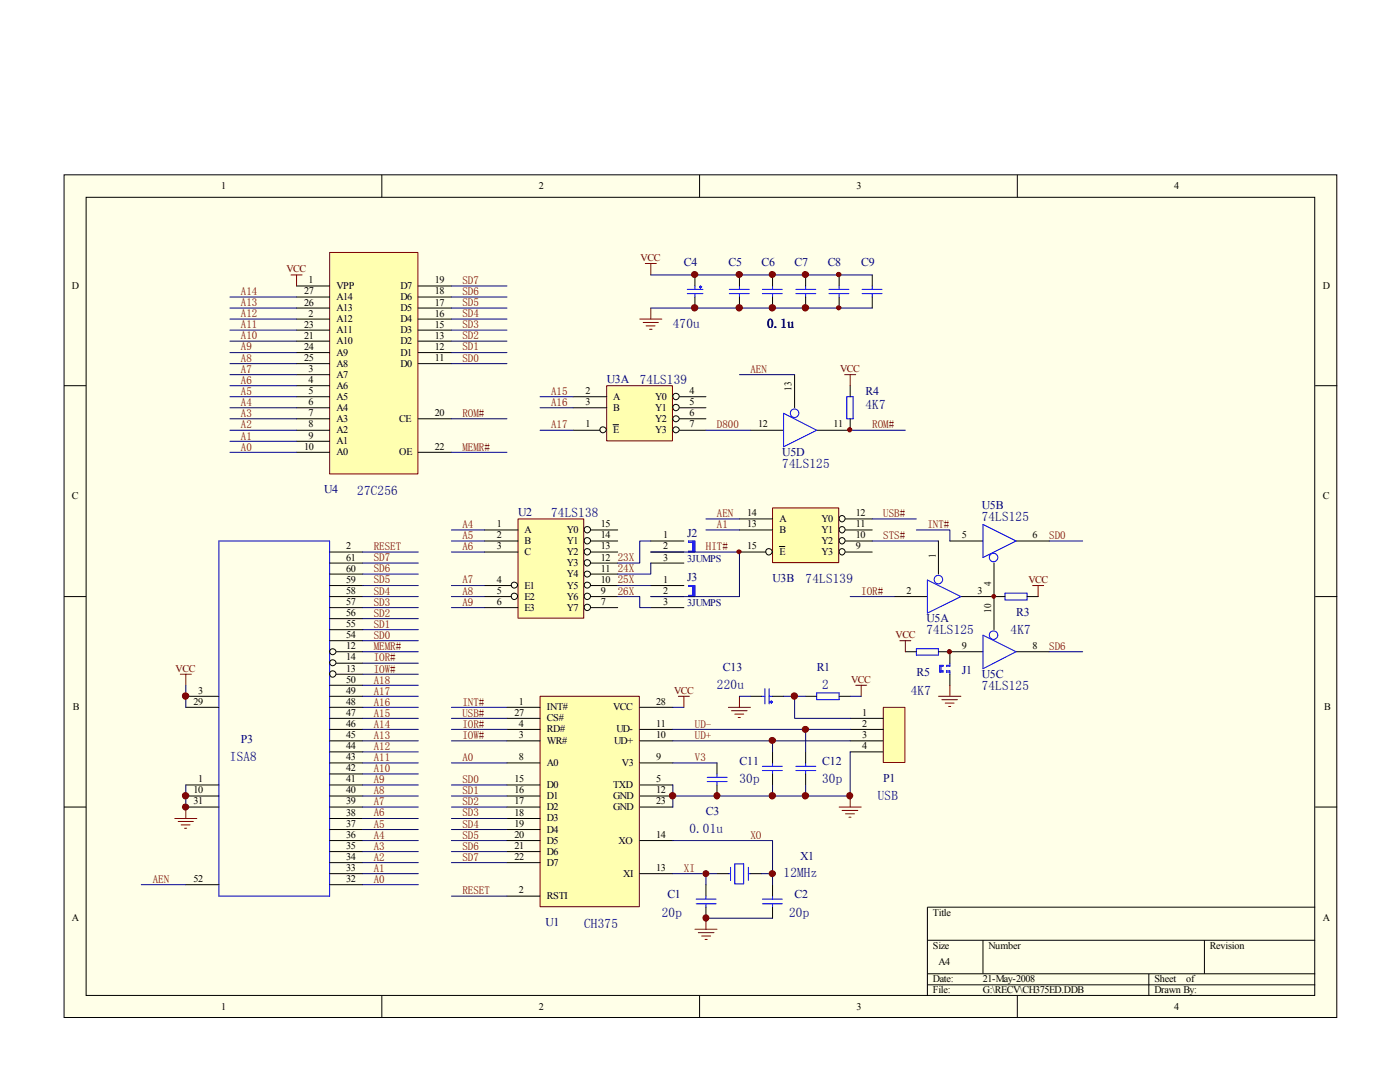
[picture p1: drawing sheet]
<svg xmlns="http://www.w3.org/2000/svg" width="279mm" height="216mm" viewBox="0 0 279 216" stroke-linecap="round" stroke-linejoin="round" font-family="sans-serif">
<path d="M12.8 34.9h254v168.1h-254z" fill="#ffffe8"/>
<g fill="none" stroke="#000" stroke-width=".2">
<path d="M12.8 34.9h254v168.1h-254zM17.2 39.4h245.2v159.2h-245.2zM76.2 34.9v4.5M139.6 34.9v4.5M203 34.9v4.5M12.8 77h4.4M262.5 77h4.4M12.8 119h4.4M262.5 119h4.4M180.7 130h2.2M187.3 130h2.3v2.3M189.6 134.5v2.2"/>
<path d="M154.2 150v2.2M154.2 154.4v2.2M160.8 150v2.2M160.8 154.4v2.2M12.8 161h4.4M262.5 161h4.4M76.2 198.7v4.4M139.6 198.7v4.4M185.1 187.6h77.4M185.1 194.3h77.4M185.1 196.5h77.4M196.2 187.6v6.7"/>
<path d="M203 198.7v4.4M229.3 194.3v4.4M240.4 187.6v6.7M262.5 181h-77.4v17.7"/>
</g>
<g fill="none" stroke="#00f" stroke-width=".2">
<path d="M182.9 129.5h4.4v1.2h-4.4zM187.5 132.9h.7v-.1h-.7v1.3h.7v-.2h-.7M187.8 132.8v1.3M189.6 132.3v.6h-.7v-.1h.7M189.6 134.1h-.7v-.2h.7v.6M152.1 153.8h4M152.1 152.9h4M154.2 152.2v.7M154.2 153.8v.6M158.8 153.8h4M158.8 152.9h4M160.8 152.2v.7"/>
<path d="M160.8 153.8v.6"/>
</g>
<path d="M36 134.5h2.2M37.1 134.5v2.2M34.9 163.3h4.4M35.6 163.9h3M36.2 164.6h1.7M36.8 165.3h.5M37.1 161v2.3" fill="none" stroke="#800000" stroke-width=".2"/>
<path d="M65.9 50.5h17.5v44.1h-17.5z" fill="#ffffb0"/>
<path d="M65.8 50.4h17.6v44.2h-17.6zM135.4 138.9h2.2M136.5 138.9v2.2M169.7 158.8v2.2M167.5 161h4.4M168.1 161.7h3.1M168.7 162.4h1.8M169.4 163.1h.4" fill="none" stroke="#800000" stroke-width=".2"/>
<g fill="none" stroke="#000" stroke-width=".2">
<path d="M59.2 59.3h6.6M59.2 57.1h6.6M83.5 59.3h6.6M83.5 57.1h6.6M59.2 79.2h6.6M59.2 77h6.6M59.2 74.8h6.6M59.2 72.6h6.6M59.2 70.4h6.6M59.2 68.1h6.6M59.2 65.9h6.6M59.2 63.7h6.6"/>
<path d="M59.2 61.5h6.6M83.5 72.6h6.6M83.5 70.4h6.6M83.5 68.1h6.6M83.5 65.9h6.6M83.5 63.7h6.6M83.5 61.5h6.6M59.2 90.3h6.6M59.2 88.1h6.6M59.2 85.9h6.6M59.2 83.6h6.6M59.2 81.4h6.6"/>
<path d="M83.5 90.3h6.6M83.5 83.6h6.6"/>
</g>
<path d="M176.4 141.2h4.2v10.9h-4.2z" fill="#ffffb0"/>
<path d="M176.3 141.1h4.3v11h-4.3zM138.7 185.4h4.4M139.4 186.1h3.1M140 186.8h1.8M140.7 187.5h.4M140.9 183.2v2.2" fill="none" stroke="#800000" stroke-width=".2"/>
<path d="M143.1 152.2v2.2M143.1 156.6v2.2M169.7 143.3h6.6M169.7 145.5h6.6M169.7 147.8h6.6M169.7 150h6.6M140.9 176.5v2.3M143.1 174.3h2.3M149.8 174.3h2.2M154.2 176.5v2.3M140.9 181v2.2M154.2 181v2.2" fill="none" stroke="#000" stroke-width=".2"/>
<g fill="none" stroke="#00f" stroke-width=".2">
<path d="M141.1 156h4M141.1 155.1h4M143.1 154.4v.7M143.1 156v.6M138.9 179.4h4M140.9 178.8v.6M145.4 174.3h.4M145.8 173.1v2.6M146.6 172.4h1.8v4h-1.8zM149.4 173.1v2.6M149.4 174.3h.4M152.1 179.4h4"/>
<path d="M154.2 178.8v.6M138.9 180.3h4M140.9 180.3v.7M152.1 180.3h4M154.2 180.3v.7"/>
</g>
<path d="M107.9 139h19.7v41.9h-19.7z" fill="#ffffb0"/>
<g fill="none" stroke="#800000" stroke-width=".2">
<path d="M58.1 54.9h2.2M59.2 54.9v2.2M128.8 52.6h2.2M129.9 52.6v2.3M127.7 63.7h4.4M128.4 64.3h3M128.9 65h1.8M129.6 65.7h.5M129.9 61.5v2.2M107.8 138.9h19.8v42h-19.8zM147.6 138.9v2.2M170.8 136.7h2.2"/>
<path d="M171.9 136.7v2.2M145.4 141.1h4.4M146 141.8h3.1M146.6 142.5h1.8M147.3 143.2h.4"/>
</g>
<g fill="none" stroke="#000" stroke-width=".2">
<path d="M138.7 54.9v2.2M138.7 59.3v2.2M147.6 54.9v2.2M147.6 59.3v2.2M154.2 54.9v2.2M154.2 59.3v2.2M160.8 54.9v2.2M160.8 59.3v2.2M167.5 54.9v2.2M167.5 59.3v2.2M65.8 110.2h6.6M65.8 119h6.6"/>
<path d="M65.8 116.8h6.6M65.8 114.6h6.6M65.8 112.4h6.6M37.1 138.9h6.6M65.8 138.9h6.6M65.8 136.7h6.6M65.8 127.8h6.6M65.8 125.6h6.6M65.8 123.4h6.6M65.8 121.2h6.6M67.1 130h5.3M67.1 134.5h5.3"/>
<path d="M67.1 132.3h5.3M149.8 138.9h2.2M154.2 138.9h2.2M160.8 138.9h2.2M167.5 138.9h2.2M37.1 141.1h6.6M37.1 158.8h6.6M37.1 156.6h6.6M65.8 141.1h6.6M65.8 147.8h6.6M65.8 145.5h6.6M65.8 152.2h6.6"/>
<path d="M65.8 158.8h6.6M65.8 156.6h6.6M65.8 143.3h6.6M65.8 154.4h6.6M65.8 150h6.6M101.2 141.1h6.6M101.2 147.8h6.6M101.2 145.5h6.6M101.2 152.2h6.6M101.2 158.8h6.6M101.2 156.6h6.6M101.2 143.3h6.6"/>
<path d="M127.7 141.1h6.6M127.7 147.8h6.6M127.7 145.5h6.6M127.7 152.2h6.6M127.7 158.8h6.6M127.7 156.6h6.6M37.1 161h6.6M37.1 176.5h6.6M65.8 161h6.6M65.8 169.9h6.6M65.8 167.7h6.6M65.8 174.3h6.6"/>
<path d="M65.8 172.1h6.6M65.8 165.5h6.6M65.8 163.3h6.6M65.8 176.5h6.6M101.2 178.8h6.6M101.2 161h6.6M101.2 169.9h6.6M101.2 167.7h6.6M101.2 172.1h6.6M101.2 165.5h6.6M101.2 163.3h6.6M127.7 161h6.6"/>
<path d="M127.7 167.7h6.6M127.7 174.3h6.6"/>
<circle cx="66.4" cy="134.5" r=".64"/>
<circle cx="66.4" cy="132.2" r=".62"/>
<circle cx="66.4" cy="130" r=".62"/>
</g>
<g fill="none" stroke="#00f" stroke-width=".2">
<path d="M137.2 58.6h3.1M137.2 57.7h3.1M138.7 57.1v.6M138.7 58.6v.7M139.6 57.2l.2 .3 .2-.3M139.6 57.2h.4M139.8 57.1l-.2 .1M139.8 57.1l.2 .1M139.8 57.1v.6M145.5 58.6h4M145.5 57.7h4M147.6 57.1v.6"/>
<path d="M147.6 58.6v.7M152.1 58.6h4M152.1 57.7h4M154.2 57.1v.6M154.2 58.6v.7M158.8 58.6h4M158.8 57.7h4M160.8 57.1v.6M160.8 58.6v.7M165.4 58.6h4M165.4 57.7h4M167.5 57.1v.6"/>
<path d="M167.5 58.6v.7M43.7 107.9h22.1v70.9h-22.1zM152 138.9h.7M152.7 137.4v3.1M153.5 138.9h.7M153.5 137.4v3.1M153.9 139.9l-.1 .1 .1 .3M153.9 139.9l.3 .1M153.9 139.9v.4M163 138.3h4.5v1.3h-4.5zM153.5 140h.7M154.2 140l-.3 .3"/>
</g>
<g fill="none" stroke="#000080" stroke-width=".2">
<path d="M45.9 59.3h13.3M90.1 57.1h11.1M90.1 59.3h11.1M129.9 54.9h37.6M45.9 61.5h13.3M45.9 72.6h13.3M45.9 70.4h13.3M45.9 63.7h13.3M45.9 65.9h13.3M45.9 68.1h13.3M45.9 79.2h13.3M45.9 77h13.3"/>
<path d="M45.9 74.8h13.3M90.1 61.5h11.1M90.1 72.6h11.1M90.1 70.4h11.1M90.1 63.7h11.1M90.1 65.9h11.1M90.1 68.1h11.1M129.9 61.5h37.6M45.9 83.6h13.3M45.9 90.3h13.3M45.9 88.1h13.3M45.9 85.9h13.3"/>
<path d="M45.9 81.4h13.3M90.1 83.6h11.1M90.1 90.3h11.1M72.4 112.4h11.1M72.4 119h11.1M72.4 116.8h11.1M72.4 114.6h11.1M72.4 110.2h11.1M37.1 136.7v4.4M72.4 127.8h11.1M72.4 125.6h11.1M72.4 121.2h11.1"/>
<path d="M72.4 123.4h11.1M72.4 138.9h11.1M72.4 136.7h11.1M72.4 132.3h11.1M72.4 134.5h11.1M72.4 130h11.1M147.6 138.9h2.2M156.4 138.9h4.4M158.6 138.9v4.4h11.1M169.7 138.9h2.2M37.1 156.6v4.4M72.4 147.8h11.1"/>
<path d="M72.4 145.5h11.1M72.4 143.3h11.1M72.4 158.8h11.1M72.4 156.6h11.1M72.4 154.4h11.1M72.4 152.2h11.1M72.4 150h11.1M72.4 141.1h11.1M90.1 147.8h11.1M90.1 145.5h11.1M90.1 143.3h11.1M90.1 158.8h11.1"/>
<path d="M90.1 156.6h11.1M90.1 152.2h11.1M90.1 141.1h11.1M134.3 147.8h35.4M134.3 145.5h35.4M134.3 156.6v4.4M134.3 152.2h8.8M134.3 141.1h2.2M154.2 147.8v2.2M154.2 156.6v2.2M160.8 145.5v4.5M160.8 156.6v2.2"/>
<path d="M169.7 150v8.8h-35.4M28.2 176.5h8.9M72.4 176.5h11.1M72.4 174.3h11.1M72.4 167.7h11.1M72.4 165.5h11.1M72.4 163.3h11.1M72.4 161h11.1M72.4 172.1h11.1M72.4 169.9h11.1M90.1 167.7h11.1M90.1 165.5h11.1"/>
<path d="M90.1 163.3h11.1M90.1 161h11.1M90.1 169.9h11.1M90.1 178.8h11.1M134.3 167.7h19.9v8.8M134.3 174.3h8.8M140.9 174.3v2.2M152 174.3h2.2M140.9 183.2h13.3"/>
</g>
<g fill="#800000" stroke="#800000" stroke-width=".2">
<circle cx="158.5" cy="138.9" r=".64"/>
<circle cx="169.6" cy="158.8" r=".61"/>
<circle cx="140.9" cy="183.2" r=".61"/>
<circle cx="154.2" cy="174.3" r=".62"/>
<circle cx="140.9" cy="174.3" r=".59"/>
<circle cx="138.6" cy="61.4" r=".64"/>
<circle cx="147.5" cy="61.4" r=".64"/>
<circle cx="154.1" cy="61.4" r=".64"/>
<circle cx="160.7" cy="61.4" r=".64"/>
<circle cx="160.8" cy="54.8" r=".62"/>
<circle cx="154.2" cy="54.8" r=".62"/>
<circle cx="147.5" cy="54.8" r=".62"/>
<circle cx="138.7" cy="54.8" r=".62"/>
<circle cx="37" cy="138.9" r=".64"/>
<circle cx="37" cy="158.8" r=".64"/>
<circle cx="37.1" cy="161" r=".62"/>
<circle cx="143.1" cy="158.8" r=".61"/>
<circle cx="134.2" cy="158.8" r=".64"/>
<circle cx="154.1" cy="158.8" r=".64"/>
<circle cx="160.7" cy="158.8" r=".64"/>
<circle cx="160.8" cy="145.5" r=".62"/>
<circle cx="154.2" cy="147.7" r=".62"/>
</g>
<path d="M103.5 103.6h13v19.8h-13z" fill="#ffffb0"/>
<path d="M103.4 103.5h13.1v19.9h-13.1z" fill="none" stroke="#800000" stroke-width=".2"/>
<g fill="none" stroke="#000" stroke-width=".2">
<path d="M96.7 105.7h6.7M96.7 107.9h6.7M96.7 110.2h6.7M96.7 116.8h5.3M96.7 119h5.3M117.9 105.7h5.4M117.9 107.9h5.4M117.9 110.2h5.4M117.9 116.8h5.4M117.9 119h5.4M117.9 112.4h5.4M117.9 114.6h5.4"/>
<path d="M96.7 121.2h6.7M117.9 121.2h5.4"/>
<circle cx="102.7" cy="119" r=".64"/>
<circle cx="102.7" cy="116.8" r=".62"/>
<circle cx="117.2" cy="107.9" r=".64"/>
<circle cx="117.2" cy="119" r=".64"/>
<circle cx="117.2" cy="112.3" r=".64"/>
<circle cx="117.2" cy="105.7" r=".64"/>
<circle cx="117.2" cy="110.1" r=".64"/>
<circle cx="117.2" cy="116.8" r=".62"/>
<circle cx="117.2" cy="114.6" r=".62"/>
<circle cx="117.2" cy="121.2" r=".64"/>
</g>
<path d="M121.2 77h13v11h-13z" fill="#ffffb0"/>
<path d="M121.1 77h13.1v11h-13.1z" fill="none" stroke="#800000" stroke-width=".2"/>
<g fill="none" stroke="#000" stroke-width=".2">
<path d="M114.4 79.2h6.7M135.6 79.2h5.3M114.4 81.4h6.7M114.4 85.9h5.3M122.3 84.8h1.1M135.6 81.4h5.3M135.6 85.9h5.3M135.6 83.6h5.3"/>
<circle cx="134.9" cy="79.1" r=".64"/>
<circle cx="120.4" cy="85.8" r=".62"/>
<circle cx="134.9" cy="81.3" r=".64"/>
<circle cx="134.9" cy="85.8" r=".62"/>
<circle cx="134.9" cy="83.6" r=".62"/>
</g>
<path d="M154.3 101.4h13.1v10.9h-13.1z" fill="#ffffb0"/>
<path d="M168.6 74.8h2.2M169.7 74.8v2.2M154.2 101.3h13.2v11h-13.2zM206.1 116.8h2.2M207.2 116.8v2.2M179.6 127.8h2.2M180.7 127.8v2.2M187.3 138.9h4.5M188 139.6h3.1M189.6 136.7v2.2M188.6 140.3h1.8M189.3 141h.4" fill="none" stroke="#800000" stroke-width=".2"/>
<g fill="none" stroke="#000" stroke-width=".2">
<path d="M174.1 54.9v2.2M174.1 59.3v2.2M158.6 74.8v6.6M169.7 77v2.2M149.8 85.9h6.6M169.7 83.6v2.3h-6.7M129.9 110.2h6.6M129.9 107.9h6.6M129.9 119h6.6M129.9 112.4h6.6M129.9 116.8h6.6M147.6 103.5h6.6"/>
<path d="M147.6 105.7h6.6M147.6 110.2h5.2M155.5 109.1h1.1M168.7 103.5h5.4M168.7 105.7h5.4M168.7 110.2h5.4M168.7 107.9h5.4M178.5 119h6.6M187.3 107.9v6.7M189.6 107.9h6.6M191.8 119h8.8M198.4 112.4v13.2"/>
<path d="M202.8 107.9h6.6M205 119h2.2M129.9 121.2h6.6M189.6 130h6.6M202.8 130h6.6"/>
<circle cx="153.5" cy="110.1" r=".64"/>
<circle cx="168" cy="107.9" r=".61"/>
<circle cx="168" cy="105.7" r=".61"/>
<circle cx="168" cy="110.1" r=".61"/>
<circle cx="168" cy="103.5" r=".61"/>
</g>
<g fill="none" stroke="#00f" stroke-width=".2">
<path d="M172 58.6h4M172 57.7h4M174.1 57.1v.6M174.1 58.6v.7M169 79.2h1.3v4.4h-1.3zM156.4 82.5l6.6 3.4-6.6 3.3zM138.3 107.9v2.3M138.3 116.8v2.2M138.3 109.7h.4M138.3 109.5h.4M138.3 109.3h.4M138.3 109.1h.4"/>
<path d="M138.3 108.8h.4M138.3 108.6h.4M138.3 108.4h.4M138.3 118.6h.4M138.3 118.4h.4M138.3 118.1h.4M138.3 117.9h.4M138.3 117.7h.4M138.3 117.4h.4M138.3 117.3h.4M138.5 107.9v2.3M138.5 116.8v2.2"/>
<path d="M138.7 108.2h-1.3v-.3h1.3v2.3h-1.3v-.2h1.3M138.7 117h-1.3v-.2h1.3v2.2h-1.3v-.2h1.3M185.1 115.7l6.7 3.3-6.7 3.3zM196.2 104.6l6.6 3.3-6.6 3.4zM200.6 118.4h4.4v1.3h-4.4zM196.2 126.7l6.6 3.3-6.6 3.4z"/>
<circle cx="158.6" cy="82.5" r=".85"/>
<circle cx="187.3" cy="115.6" r=".85"/>
<circle cx="198.3" cy="111.2" r=".85"/>
<circle cx="198.3" cy="126.7" r=".85"/>
</g>
<g fill="none" stroke="#000080" stroke-width=".2">
<path d="M167.5 54.9h6.6M107.8 79.2h6.6M147.6 74.8h11M167.5 61.5h6.6M107.8 81.4h6.6M107.8 85.9h6.6M140.9 85.9h8.9M169.7 85.9h11M90.1 105.7h6.6M90.1 107.9h6.6M90.1 110.2h6.6M90.1 116.8h6.6"/>
<path d="M90.1 119h6.6M123.3 119h4.4v2.2h2.2M123.3 116.8h6.6M129.9 112.4v2.2h-6.6M129.9 107.9h-2.2v4.5h-4.4M129.9 110.2h17.7v8.8h-17.7M140.9 105.7h6.7M140.9 103.5h6.7M169.7 119h8.8M174.1 107.9h13.2M174.1 103.5h8.8M182.9 105.7h6.7v2.2"/>
<path d="M209.4 107.9h6.7M90.1 121.2h6.6M209.4 130h6.7M90.1 172.1h11.1"/>
</g>
<g fill="#800000" stroke="#800000" stroke-width=".2">
<circle cx="169.6" cy="158.8" r=".42"/>
<circle cx="189.5" cy="130" r=".42"/>
<circle cx="169.6" cy="85.8" r=".42"/>
<circle cx="198.3" cy="119" r=".38"/>
<circle cx="147.5" cy="110.1" r=".4"/>
<circle cx="167.4" cy="54.8" r=".42"/>
<circle cx="167.4" cy="61.4" r=".4"/>
</g>
<g font-size="2.6" fill="#000080">
<text x="134.3" y="65.5">470u</text>
<text x="153.1" y="65.5">0.1u</text>
<text x="127.7" y="76.6">74LS139</text>
<text x="172.7" y="81.7">4K7</text>
<text x="156.1" y="93.4">74LS125</text>
<text x="71.3" y="98.7">27C256</text>
<text x="110" y="103.1">74LS138</text>
<text x="195.9" y="104.1">74LS125</text>
<text x="160.8" y="116.4">74LS139</text>
<text x="184.9" y="126.6">74LS125</text>
<text x="201.7" y="126.4">4K7</text>
<text x="143.1" y="137.5">220u</text>
<text x="164.1" y="137.5">2</text>
<text x="195.9" y="137.7">74LS125</text>
<text x="181.8" y="138.6">4K7</text>
<text x="45.9" y="151.9">ISA8</text>
<text x="147.6" y="156.3">30p</text>
<text x="164.1" y="156.3">30p</text>
<text x="175.2" y="159.6">USB</text>
<text x="137.6" y="166.2">0.01u</text>
<text x="156.4" y="175.1">12MHz</text>
<text x="116.6" y="185.1">CH375</text>
<text x="132.1" y="182.9">20p</text>
<text x="157.5" y="182.9">20p</text>
</g>
<g font-size="2.4" fill="#000080">
<text x="136.5" y="53.1">C4</text>
<text x="145.4" y="53.1">C5</text>
<text x="152" y="53.1">C6</text>
<text x="158.6" y="53.1">C7</text>
<text x="165.2" y="53.1">C8</text>
<text x="171.9" y="53.1">C9</text>
<text x="121.1" y="76.4">U3A</text>
<text x="172.7" y="78.7">R4</text>
<text x="156.1" y="90.9">U5D</text>
<text x="64.7" y="98.5">U4</text>
<text x="195.9" y="101.6">U5B</text>
<text x="103.4" y="102.9">U2</text>
<text x="137.2" y="107.1">J2</text>
<text x="137.2" y="116">J3</text>
<text x="154.2" y="116.2">U3B</text>
<text x="184.9" y="124.1">U5A</text>
<text x="202.8" y="122.9">R3</text>
<text x="144.3" y="133.9">C13</text>
<text x="163" y="133.9">R1</text>
<text x="182.9" y="135">R5</text>
<text x="191.9" y="134.5">J1</text>
<text x="195.9" y="135.2">U5C</text>
<text x="48.1" y="148.3">P3</text>
<text x="147.6" y="152.7">C11</text>
<text x="164.1" y="152.7">C12</text>
<text x="176.3" y="156">P1</text>
<text x="140.9" y="162.6">C3</text>
<text x="159.7" y="171.5">X1</text>
<text x="133.2" y="179.2">C1</text>
<text x="158.6" y="179.2">C2</text>
<text x="108.9" y="184.8">U1</text>
</g>
<g font-size="2.2" fill="#800000">
<text x="48.1" y="58.9">A14</text>
<text x="92.3" y="56.7">SD7</text>
<text x="92.3" y="58.9">SD6</text>
<text x="48.1" y="65.5">A11</text>
<text x="48.1" y="63.3">A12</text>
<text x="48.1" y="61.1">A13</text>
<text x="92.3" y="61.1">SD5</text>
<text x="92.3" y="63.3">SD4</text>
<text x="92.3" y="65.5">SD3</text>
<text x="48.1" y="69.9">A9</text>
<text x="48.1" y="67.7">A10</text>
<text x="92.3" y="67.7">SD2</text>
<text x="92.3" y="69.9">SD1</text>
<text x="48.1" y="76.6">A6</text>
<text x="48.1" y="74.4">A7</text>
<text x="48.1" y="72.2">A8</text>
<text x="92.3" y="72.2">SD0</text>
<text x="149.8" y="74.4">AEN</text>
<text x="48.1" y="83.2">A3</text>
<text x="48.1" y="81">A4</text>
<text x="48.1" y="78.8">A5</text>
<text x="92.3" y="83.2">ROM#</text>
<text x="110" y="81">A16</text>
<text x="110" y="78.8">A15</text>
<text x="48.1" y="89.9">A0</text>
<text x="48.1" y="87.7">A1</text>
<text x="48.1" y="85.4">A2</text>
<text x="92.3" y="89.9">MEMR#</text>
<text x="110" y="85.4">A17</text>
<text x="143.1" y="85.4">D800</text>
<text x="174.1" y="85.4">ROM#</text>
<text x="92.3" y="105.4">A4</text>
<text x="92.3" y="107.6">A5</text>
<text x="143.1" y="105.4">A1</text>
<text x="143.1" y="103.2">AEN</text>
<text x="176.3" y="103.2">USB#</text>
<text x="176.3" y="107.6">STS#</text>
<text x="185.1" y="105.4">INT#</text>
<text x="209.4" y="107.6">SD0</text>
<text x="74.6" y="112">SD7</text>
<text x="74.6" y="109.8">RESET</text>
<text x="92.3" y="109.8">A6</text>
<text x="123.3" y="112">23X</text>
<text x="140.9" y="109.8">HIT#</text>
<text x="74.6" y="118.7">SD4</text>
<text x="74.6" y="116.4">SD5</text>
<text x="74.6" y="114.2">SD6</text>
<text x="92.3" y="116.4">A7</text>
<text x="92.3" y="118.7">A8</text>
<text x="123.3" y="114.2">24X</text>
<text x="123.3" y="116.4">25X</text>
<text x="123.3" y="118.7">26X</text>
<text x="171.9" y="118.7">IOR#</text>
<text x="74.6" y="125.3">SD1</text>
<text x="74.6" y="123.1">SD2</text>
<text x="74.6" y="120.9">SD3</text>
<text x="92.3" y="120.9">A9</text>
<text x="74.6" y="127.5">SD0</text>
<text x="74.6" y="129.7">MEMR#</text>
<text x="74.6" y="131.9">IOR#</text>
<text x="209.4" y="129.7">SD6</text>
<text x="74.6" y="136.4">A18</text>
<text x="74.6" y="134.2">IOW#</text>
<text x="74.6" y="143">A15</text>
<text x="74.6" y="140.8">A16</text>
<text x="74.6" y="138.6">A17</text>
<text x="92.3" y="140.8">INT#</text>
<text x="92.3" y="143">USB#</text>
<text x="74.6" y="149.7">A12</text>
<text x="74.6" y="147.4">A13</text>
<text x="74.6" y="145.2">A14</text>
<text x="92.3" y="145.2">IOR#</text>
<text x="92.3" y="147.4">IOW#</text>
<text x="138.7" y="147.4">UD+</text>
<text x="138.7" y="145.2">UD-</text>
<text x="74.6" y="154.1">A10</text>
<text x="74.6" y="151.9">A11</text>
<text x="92.3" y="151.9">A0</text>
<text x="138.7" y="151.9">V3</text>
<text x="74.6" y="160.7">A7</text>
<text x="74.6" y="158.5">A8</text>
<text x="74.6" y="156.3">A9</text>
<text x="92.3" y="156.3">SD0</text>
<text x="92.3" y="158.5">SD1</text>
<text x="92.3" y="160.7">SD2</text>
<text x="74.6" y="167.4">A4</text>
<text x="74.6" y="165.2">A5</text>
<text x="74.6" y="162.9">A6</text>
<text x="92.3" y="162.9">SD3</text>
<text x="92.3" y="165.2">SD4</text>
<text x="92.3" y="167.4">SD5</text>
<text x="149.8" y="167.4">XO</text>
<text x="74.6" y="174">A1</text>
<text x="74.6" y="169.6">A3</text>
<text x="74.6" y="171.8">A2</text>
<text x="92.3" y="169.6">SD6</text>
<text x="92.3" y="171.8">SD7</text>
<text x="136.5" y="174">XI</text>
<text x="30.5" y="176.2">AEN</text>
<text x="74.6" y="176.2">A0</text>
<text x="92.3" y="178.4">RESET</text>
</g>
<g font-size="2">
<text x="44.1" y="37.7">1</text>
<text x="107.5" y="37.7">2</text>
<text x="170.9" y="37.7">3</text>
<text x="234.4" y="37.7">4</text>
<text x="14.3" y="57.7">D</text>
<text x="60.7" y="58.8">27</text>
<text x="61.6" y="56.6">1</text>
<text x="67.1" y="59.9">A14</text>
<text x="67.1" y="57.7">VPP</text>
<text x="79.9" y="59.9">D6</text>
<text x="79.9" y="57.7">D7</text>
<text x="86.8" y="58.8">18</text>
<text x="86.8" y="56.6">19</text>
<text x="264" y="57.7">D</text>
<text x="60.7" y="65.4">23</text>
<text x="60.7" y="61">26</text>
<text x="61.6" y="63.2">2</text>
<text x="67.1" y="64.3">A12</text>
<text x="67.1" y="62.1">A13</text>
<text x="79.9" y="64.3">D4</text>
<text x="79.9" y="62.1">D5</text>
<text x="86.8" y="65.4">15</text>
<text x="86.8" y="63.2">16</text>
<text x="86.8" y="61">17</text>
<text x="60.7" y="69.8">24</text>
<text x="60.7" y="67.6">21</text>
<text x="67.1" y="71">A9</text>
<text x="67.1" y="68.7">A10</text>
<text x="67.1" y="66.5">A11</text>
<text x="79.9" y="71">D1</text>
<text x="79.9" y="68.7">D2</text>
<text x="79.9" y="66.5">D3</text>
<text x="86.8" y="69.8">12</text>
<text x="86.8" y="67.6">13</text>
<text x="60.7" y="72.1">25</text>
<text x="61.6" y="76.5">4</text>
<text x="61.6" y="74.3">3</text>
<text x="67.1" y="77.6">A6</text>
<text x="67.1" y="75.4">A7</text>
<text x="67.1" y="73.2">A8</text>
<text x="79.9" y="73.2">D0</text>
<text x="86.8" y="72.1">11</text>
<text x="61.6" y="83.1">7</text>
<text x="61.6" y="80.9">6</text>
<text x="61.6" y="78.7">5</text>
<text x="67.1" y="82">A4</text>
<text x="67.1" y="79.8">A5</text>
<text x="86.8" y="83.1">20</text>
<text x="116.8" y="78.7">2</text>
<text x="116.8" y="80.9">3</text>
<text x="122.3" y="79.8">A</text>
<text x="122.3" y="82">B</text>
<text x="130.7" y="79.8">Y0</text>
<text x="130.7" y="82">Y1</text>
<text x="137.6" y="78.7">4</text>
<text x="137.6" y="80.9">5</text>
<text x="137.6" y="83.1">6</text>
<text x="158" y="78.1" transform="rotate(-90 158 78.1)">13</text>
<text x="60.7" y="89.7">10</text>
<text x="61.6" y="87.5">9</text>
<text x="61.6" y="85.3">8</text>
<text x="67.1" y="88.6">A1</text>
<text x="67.1" y="86.4">A2</text>
<text x="67.1" y="84.2">A3</text>
<text x="79.7" y="84.2">CE</text>
<text x="86.8" y="89.7">22</text>
<text x="116.8" y="85.3">1</text>
<text x="122.3" y="86.4">E</text>
<text x="130.7" y="84.2">Y2</text>
<text x="130.7" y="86.4">Y3</text>
<text x="137.6" y="85.3">7</text>
<text x="151.3" y="85.3">12</text>
<text x="166.4" y="85.3">11</text>
<text x="67.1" y="90.8">A0</text>
<text x="79.7" y="90.8">OE</text>
<text x="14.3" y="99.7">C</text>
<text x="264" y="99.7">C</text>
<text x="99.1" y="105.2">1</text>
<text x="99.1" y="107.4">2</text>
<text x="104.6" y="106.3">A</text>
<text x="113.1" y="106.3">Y0</text>
<text x="119.9" y="105.2">15</text>
<text x="119.9" y="107.4">14</text>
<text x="132.3" y="107.4">1</text>
<text x="149.1" y="103">14</text>
<text x="149.1" y="105.2">13</text>
<text x="155.5" y="104.1">A</text>
<text x="155.5" y="106.3">B</text>
<text x="163.9" y="104.1">Y0</text>
<text x="163.9" y="106.3">Y1</text>
<text x="170.8" y="103">12</text>
<text x="170.8" y="105.2">11</text>
<text x="170.8" y="107.4">10</text>
<text x="191.9" y="107.4">5</text>
<text x="206.1" y="107.4">6</text>
<text x="69.1" y="109.6">2</text>
<text x="69.1" y="111.8">61</text>
<text x="99.1" y="109.6">3</text>
<text x="104.6" y="108.5">B</text>
<text x="104.6" y="110.7">C</text>
<text x="113.1" y="108.5">Y1</text>
<text x="113.1" y="110.7">Y2</text>
<text x="113.1" y="112.9">Y3</text>
<text x="119.9" y="109.6">13</text>
<text x="119.9" y="111.8">12</text>
<text x="132.3" y="109.6">2</text>
<text x="132.3" y="111.8">3</text>
<text x="149.1" y="109.6">15</text>
<text x="155.5" y="110.7">E</text>
<text x="163.9" y="108.5">Y2</text>
<text x="163.9" y="110.7">Y3</text>
<text x="170.8" y="109.6">9</text>
<text x="186.8" y="111.3" transform="rotate(-90 186.8 111.3)">1</text>
<text x="69.1" y="118.5">58</text>
<text x="69.1" y="116.2">59</text>
<text x="69.1" y="114">60</text>
<text x="99.1" y="116.2">4</text>
<text x="99.1" y="118.5">5</text>
<text x="104.6" y="117.4">E1</text>
<text x="104.6" y="119.6">E2</text>
<text x="113.1" y="115.1">Y4</text>
<text x="113.1" y="117.4">Y5</text>
<text x="113.1" y="119.6">Y6</text>
<text x="119.9" y="114">11</text>
<text x="119.9" y="116.2">10</text>
<text x="119.9" y="118.5">9</text>
<text x="132.3" y="118.5">2</text>
<text x="132.3" y="116.2">1</text>
<text x="180.9" y="118.5">2</text>
<text x="195.1" y="118.5">3</text>
<text x="197.8" y="116.8" transform="rotate(-90 197.8 116.8)">4</text>
<text x="69.1" y="125.1">55</text>
<text x="69.1" y="122.9">56</text>
<text x="69.1" y="120.7">57</text>
<text x="99.1" y="120.7">6</text>
<text x="104.6" y="121.8">E3</text>
<text x="113.1" y="121.8">Y7</text>
<text x="119.9" y="120.7">7</text>
<text x="132.3" y="120.7">3</text>
<text x="197.8" y="122.3" transform="rotate(-90 197.8 122.3)">10</text>
<text x="69.1" y="129.5">12</text>
<text x="69.1" y="131.7">14</text>
<text x="69.1" y="127.3">54</text>
<text x="191.9" y="129.5">9</text>
<text x="206.1" y="129.5">8</text>
<text x="69.1" y="134">13</text>
<text x="69.1" y="136.2">50</text>
<text x="14.6" y="141.7">B</text>
<text x="38.6" y="140.6">29</text>
<text x="39.5" y="138.4">3</text>
<text x="69.1" y="142.8">47</text>
<text x="69.1" y="140.6">48</text>
<text x="69.1" y="138.4">49</text>
<text x="102.7" y="142.8">27</text>
<text x="103.5" y="140.6">1</text>
<text x="109.1" y="141.7">INT#</text>
<text x="109.1" y="143.9">CS#</text>
<text x="122.3" y="141.7">VCC</text>
<text x="131" y="140.6">28</text>
<text x="172" y="142.8">1</text>
<text x="264.2" y="141.7">B</text>
<text x="69.1" y="149.5">44</text>
<text x="69.1" y="147.2">45</text>
<text x="69.1" y="145">46</text>
<text x="103.5" y="147.2">3</text>
<text x="103.5" y="145">4</text>
<text x="109.1" y="148.4">WR#</text>
<text x="109.1" y="146.1">RD#</text>
<text x="122.6" y="148.4">UD+</text>
<text x="123" y="146.1">UD-</text>
<text x="131" y="147.2">10</text>
<text x="131" y="145">11</text>
<text x="172" y="145">2</text>
<text x="172" y="147.2">3</text>
<text x="172" y="149.5">4</text>
<text x="69.1" y="153.9">42</text>
<text x="69.1" y="151.7">43</text>
<text x="103.5" y="151.7">8</text>
<text x="109.1" y="152.8">A0</text>
<text x="124.1" y="152.8">V3</text>
<text x="131" y="151.7">9</text>
<text x="38.6" y="158.3">10</text>
<text x="38.6" y="160.5">31</text>
<text x="39.5" y="156.1">1</text>
<text x="69.1" y="156.1">41</text>
<text x="69.1" y="160.5">39</text>
<text x="69.1" y="158.3">40</text>
<text x="102.7" y="160.5">17</text>
<text x="102.7" y="158.3">16</text>
<text x="102.7" y="156.1">15</text>
<text x="109.1" y="161.6">D2</text>
<text x="109.1" y="159.4">D1</text>
<text x="109.1" y="157.2">D0</text>
<text x="122.3" y="159.4">GND</text>
<text x="122.3" y="161.6">GND</text>
<text x="122.3" y="157.2">TXD</text>
<text x="131" y="158.3">12</text>
<text x="131" y="160.5">23</text>
<text x="131" y="156.1">5</text>
<text x="69.1" y="167.2">36</text>
<text x="69.1" y="165">37</text>
<text x="69.1" y="162.7">38</text>
<text x="102.7" y="167.2">20</text>
<text x="102.7" y="165">19</text>
<text x="102.7" y="162.7">18</text>
<text x="109.1" y="166.1">D4</text>
<text x="109.1" y="163.9">D3</text>
<text x="131" y="167.2">14</text>
<text x="69.1" y="173.8">33</text>
<text x="69.1" y="171.6">34</text>
<text x="69.1" y="169.4">35</text>
<text x="102.7" y="169.4">21</text>
<text x="102.7" y="171.6">22</text>
<text x="109.1" y="170.5">D6</text>
<text x="109.1" y="168.3">D5</text>
<text x="109.1" y="172.7">D7</text>
<text x="123.4" y="168.3">XO</text>
<text x="131" y="173.8">13</text>
<text x="38.6" y="176">52</text>
<text x="69.1" y="176">32</text>
<text x="103.5" y="178.2">2</text>
<text x="109.1" y="179.4">RSTI</text>
<text x="124.4" y="174.9">XI</text>
<text x="14.3" y="183.8">A</text>
<text x="186.2" y="182.7">Title</text>
<text x="264" y="183.8">A</text>
<text x="186.2" y="189.3">Size</text>
<text x="197.3" y="189.3">Number</text>
<text x="241.5" y="189.3">Revision</text>
<text x="186.2" y="196">Date:</text>
<text x="187.3" y="192.6">A4</text>
<text x="196.2" y="196">21-May-2008</text>
<text x="230.4" y="196">Sheet</text>
<text x="236.7" y="196">of</text>
<text x="44.1" y="201.5">1</text>
<text x="107.5" y="201.5">2</text>
<text x="170.9" y="201.5">3</text>
<text x="186.2" y="198.2">File:</text>
<text x="196.2" y="198.2">G:\RECV\CH375ED.DDB</text>
<text x="230.4" y="198.2">Drawn By:</text>
<text x="234.4" y="201.5">4</text>
</g>
<g font-size="2" fill="#800000">
<text x="127.8" y="52.1">VCC</text>
<text x="57.1" y="54.3">VCC</text>
<text x="167.6" y="74.3">VCC</text>
<text x="205.2" y="116.2">VCC</text>
<text x="178.7" y="127.3">VCC</text>
<text x="35.1" y="134">VCC</text>
<text x="169.8" y="136.2">VCC</text>
<text x="134.5" y="138.4">VCC</text>
</g>
<g font-size="2" fill="#000080">
<text x="137.2" y="112.1">3JUMPS</text>
<text x="137.2" y="120.9">3JUMPS</text>
</g>
</svg>
